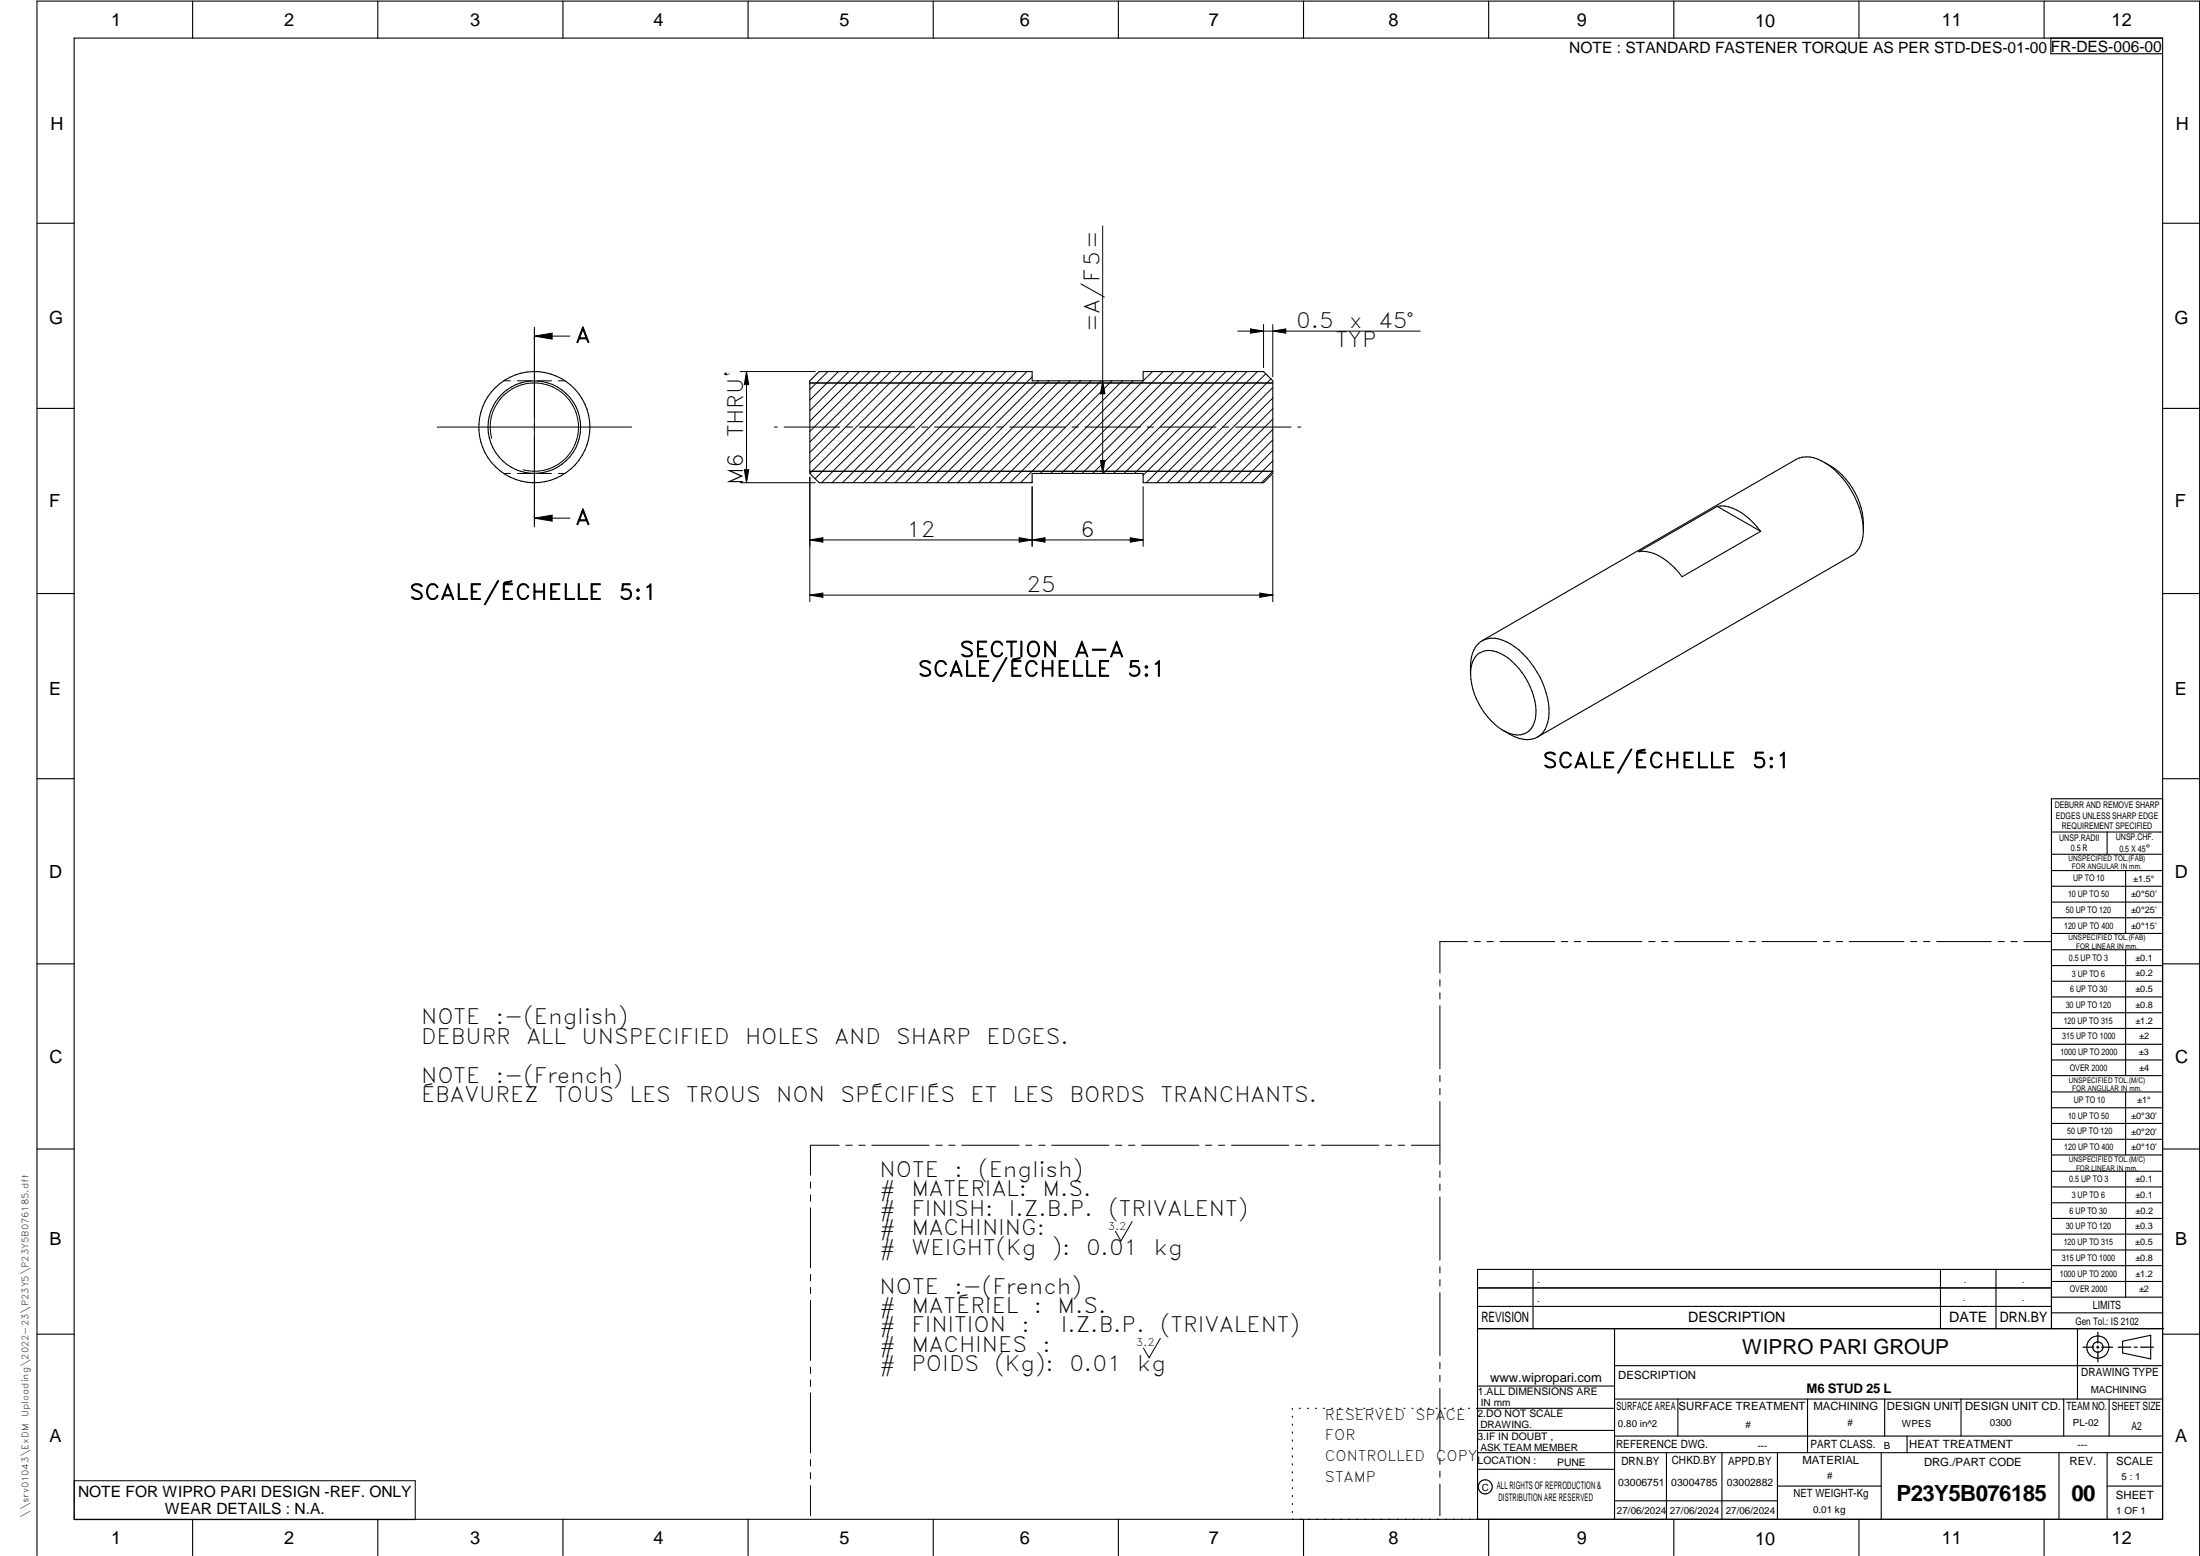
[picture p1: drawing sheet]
<svg xmlns="http://www.w3.org/2000/svg" width="594mm" height="420mm" viewBox="0 0 594 420" stroke-linecap="round" stroke-linejoin="round" font-family="sans-serif">
<g fill="none" stroke="#000" stroke-width=".3">
<path d="M20 10.3h564v400h-564zM52 .3v10M102 .3v10M152 .3v10M202 .3v10M252 .3v10M302 .3v10M352 .3v10M402 .3v10M452 .3v10M502 .3v10M552 .3v10"/>
<path d="M553.8 10.3v4.2h30.2M10 60.3h10M584 60.3h10M10 110.3h10M218.7 102.8l2.5-2.5h57.5v2.5h30v-2.5h32.5l2.5 2.5v25l-2.5 2.5h-32.5v-2.5h-30v2.5h-57.5l-2.5-2.5zM584 110.3h10M463.7 136.7l11.7 6.8M463.7 136.7l-21.2 12.3a10.6 10.6 0 0 1 8.6 3.4l3.1 3.3 21.2-12.2M463.7 136.7a10.7 10.7 0 0 1 8.6 3.4l3.1 3.4M492.5 124.8a19.2 19.2 0 0 1 9.9 22.4 5.9 5.9 0 0 1-2.4 2.8l-84.8 49M503.2 142.5a23.6 23.6 0 0 0-11.2-18 7.3 7.3 0 0 0-7-.5l-84.8 49M10 160.3h10"/>
<path d="M399 176.7a6 6 0 0 1 7.2 .3 19.3 19.3 0 0 1 8.5 16 5.1 5.1 0 0 1-5 5.5 11.9 11.9 0 0 1-8-4.9 17.8 17.8 0 0 1-4.4-13.6 5.8 5.8 0 0 1 1.7-3.3zM584 160.3h10M397.1 181.9a10.4 10.4 0 0 1 2.1-8.1 6.4 6.4 0 0 1 7.6-.5 23.1 23.1 0 0 1 11.5 19.4 7.4 7.4 0 0 1-3.1 6.3M405.9 197.3a13.6 13.6 0 0 0 6.4 2.4l2-.3 .9-.4M10 210.3h10M584 215.7h-30v143.1M584 210.3h10M554 224.7h30M554 230.7h30M554 235.1h30M554 239.3h30M569 224.7v6"/>
<path d="M574 235.1v17M554 243.6h30M554 247.8h30M554 252.1h30M554 256.5h30M574 256.5v33.9M10 260.3h10M554 260.7h30M554 265h30M554 269.2h30M554 273.5h30M554 277.7h30"/>
<path d="M584 260.3h10M554 282h30M554 286.2h30M554 290.4h30M554 294.9h30M554 299.1h30M574 294.9v17M10 310.3h10M554 303.4h30M554 307.6h30M554 311.9h30M554 316.3h30"/>
<path d="M574 316.3v34M584 310.3h10M554 320.5h30M554 324.8h30M554 329h30M554 333.2h30M554 337.5h30M399 358.8h185.2M399 352.8h155M399 347.8h155M414 342.8v16M436 358.8v51.5"/>
<path d="M524 342.8v16M539 342.8v16M554 341.8h30M554 346h30M554 350.3h30M554 354.5h30M554 342.8h-155v67.5M561 358.8v19M10 360.3h10M399 374.3h37M436 377.8h148M453.1 377.8v10"/>
<path d="M488.1 377.8v14.5M508.9 377.8v10M529.5 377.8v10M557.3 377.8v10M569.5 377.8v10M573.2 362.2l7.6-1.6v6.3l-7.6-1.6zM584 368.8h-148M584 360.3h10M349 380.3v.3M349 382.4v.3M349 384.6v.3M349 386.7v.3"/>
<path d="M349 388.8v.3M349 391v.3M349 393.1v.3M349 395.3v.3M349 397.4v.3M349 399.5v.3M350.9 380.3h.2M353.1 380.3h.2M355.2 380.3h.3M357.4 380.3h.3M359.6 380.3h.3M361.7 380.3h.3"/>
<path d="M363.9 380.3h.3M366.1 380.3h.3M368.3 380.3h.2M370.4 380.3h.3M372.6 380.3h.3M374.8 380.3h.3M376.9 380.3h.4M379.1 380.3h.3M381.3 380.3h.3M383.4 380.3h.4M385.6 380.3h.3M387.8 380.3h.3"/>
<path d="M390 380.3h.3M392.2 380.3h.3M394.3 380.3h.3M396.5 380.3h.3M398.7 380.3h37.3M399 396.7h37M399 392.3h185M399 386.2h37M436 387.8h148M450 392.3v18M465 392.3v18M480 392.3v18"/>
<path d="M508 392.3v18M515 387.8v4.5M556 392.3v18M569 392.3v18M52 410.3v9.7M102 410.3v9.7M152 410.3v9.7M202 410.3v9.7M252 410.3v9.7M302 410.3v9.7M349 401.7v.3M349 403.8v.4"/>
<path d="M349 406v.3M349 408.1v.3M352 410.3v9.7M402 410.3v9.7M436 405.3h44M452 410.3v9.7M480 401.3h28M502 410.3v9.7M552 410.3v9.7M569 401.3h15M10 420v-419.7h584v419.7"/>
<circle cx="144.3" cy="115.3" r="15"/>
<circle cx="144.3" cy="115.3" r="12.5"/>
<circle cx="566.5" cy="363.7" r="1.39"/>
<circle cx="566.5" cy="363.8" r="3"/>
<circle cx="401.1" cy="401.5" r="1.9"/>
</g>
<g fill="none" stroke="#000" stroke-width=".27">
<path d="M297.8 61v66.8M144.3 88.3v54M144.3 90.8h9.6M144.3 90.8l4.8-.8v1.6zM334.2 89.4h49.3M337.7 88.8l3.5 .6-3.5 .6zM341.2 87.6v11.7M343.7 87.6v14.2M343.7 89.4l3.5-.6v1.2zM118.1 115.3h52.5M132.8 118.4a11.9 11.9 0 0 1 10.5-15 11.9 11.9 0 0 1 12.9 13 11.9 11.9 0 0 1-15 10.5M136 102.8h1.8"/>
<path d="M139.7 102.8h3.7M145.2 102.8h3.7M150.8 102.8h1.8M199.8 100.3h20.4M201.6 100.3l.6 3.5h-1.2zM201.6 100.3v30M209.1 115.3h.8M211.7 115.3h15M218.7 103.4h125M223.6 100.3l-4.9 4.9M226.4 100.3l-7.7 7.7M228.6 115.3h1.6"/>
<path d="M229.2 100.3l-10.5 10.6M232 115.3h15.1M232.1 100.3l-13.4 13.4M234.9 100.3l-16.2 16.2M237.7 100.3l-19 19M240.5 100.3l-21.8 21.9M243.4 100.3l-24.7 24.7M246.2 100.3l-27.5 27.5M248.9 115.3h1.7M249 100.3l-28.9 28.9M251.8 100.3l-29.9 30M252.3 115.3h15.1"/>
<path d="M254.7 100.3l-30 30M257.5 100.3l-30 30M260.3 100.3l-30 30M263.2 100.3l-30 30M266 100.3l-30 30M268.8 100.3l-30 30M269.1 115.3h1.8M271.6 100.3l-29.9 30M272.7 115.3h15M274.5 100.3l-30 30M277.3 100.3l-30 30M278.7 101.8l-28.6 28.5"/>
<path d="M280.5 102.8l-27.5 27.5M283.3 102.8l-27.5 27.5M286.1 102.8l-27.5 27.5M289 102.8l-27.6 27.5M289.5 115.3h1.7M291.8 102.8l-27.5 27.5M293 115.3h15M294.6 102.8l-27.5 27.5M297.4 102.8l-27.4 27.5M297.8 102.8l.6 3.5h-1.2zM300.3 102.8l-27.6 27.5M303.1 102.8l-27.5 27.5"/>
<path d="M305.9 102.8l-25 25M309.8 115.3h1.7M311.2 100.3l-27.4 27.5M313.3 115.3h15M314.1 100.3l-27.5 27.5M316.9 100.3l-27.5 27.5M319.7 100.3l-27.5 27.5M322.6 100.3l-27.5 27.5M325.4 100.3l-27.5 27.5M328.2 100.3l-27.5 27.5M330.1 115.3h1.7M331 100.3l-27.4 27.5"/>
<path d="M333.6 115.3h15M333.9 100.3l-27.5 27.5M336.7 100.3l-28 28.1M339.5 100.3l-30 30M341.8 100.9l-29.4 29.4M343.2 102.3l-28 28M343.7 118.8l-11.6 11.5M343.7 116l-14.4 14.3M343.7 113.2l-17.2 17.1M343.7 110.3l-20 20M343.7 107.5l-22.9 22.8M343.7 104.6l-25.7 25.7"/>
<path d="M350.4 115.3h.9M136 127.8h1.8M139.7 127.8h3.7M144.3 139.9l4.8-.8v1.6zM144.3 139.9h9.6M145.2 127.8h3.7M150.8 127.8h1.8M199.8 130.3h20.4M201 126.8h1.2l-.6 3.5zM218.7 127.3h125M218.7 128.9v33.6M278.7 130l-.3 .3"/>
<path d="M278.7 131.4v16.1M297.2 124.3h1.2l-.6 3.5zM308.7 131.4v16.1M343.7 127.3l-3.1 3M343.7 124.5l-5.9 5.8M343.7 121.6l-8.7 8.7M343.7 128.3v34.2M218.7 145.8l3.5-.6v1.2zM218.7 145.8h90M275.2 145.2l7 1.2v-1.2l-7 1.2zM305.2 145.2l3.5 .6-3.5 .6zM218.7 160.7h125"/>
<path d="M218.7 160.7l3.5-.6v1.2zM340.2 160.1l3.5 .6-3.5 .6zM396.2 254.3h-7.4v8.5M398.1 254.3h1.6M401.5 254.3h1.8M405 254.3h14.8M421.6 254.3h1.7M425.1 254.3h1.7M428.6 254.3h14.8M445.2 254.3h1.7M448.7 254.3h1.7M452.2 254.3h14.8"/>
<path d="M468.8 254.3h1.7M472.3 254.3h1.7M475.8 254.3h14.8M492.4 254.3h1.7M495.8 254.3h1.8M499.4 254.3h14.7M516 254.3h1.6M519.4 254.3h1.8M522.9 254.3h14.8M539.5 254.3h1.7M543 254.3h1.7M546.5 254.3h7.4"/>
<path d="M388.8 264.5v1.8M388.8 268.1v1.6M388.8 271.6v17M388.8 290.4v1.7M388.8 293.9v1.7M388.8 297.4v17M218.9 319.2v1.6M226.6 309.2h-7.7v8.1M228.4 309.2h1.7M231.9 309.2h1.7M235.4 309.2h15.5M252.7 309.2h1.7"/>
<path d="M256.2 309.2h1.7M259.7 309.2h15.5M277 309.2h1.7M280.5 309.2h1.7M284 309.2h15.5M301.2 309.2h1.8M304.8 309.2h1.7M308.3 309.2h15.5M325.5 309.2h1.7M329.1 309.2h1.6M332.6 309.2h15.4M349.8 309.2h1.7"/>
<path d="M353.3 309.2h1.7M356.8 309.2h15.5M374.1 309.2h1.7M377.6 309.2h1.7M381.1 309.2h7.7M388.8 316.2v1.7M388.8 319.7v1.7M218.9 322.6v1.8M218.9 326.1v16.2M305.7 329.9l-3 5.2-1.5-2.6M388.8 323.2v17.1M218.9 344.1v1.8"/>
<path d="M218.9 347.6v1.7M218.9 351.2v16.1M388.8 342.1v1.6M388.8 345.6v1.7M388.8 349v17.1M218.9 369.1v1.7M218.9 372.6v1.8M218.9 376.1v16.2M313.3 361.4l-3 5.2-1.5-2.6M388.8 367.9v1.7M388.8 371.4v1.7M388.8 374.9v17"/>
<path d="M20.1 399.8h92v10.5h-92zM218.9 394.1v1.8M218.9 397.6v1.7M388.8 393.7v1.7M388.8 397.2v1.7M218.9 401.2v8.1M388.8 400.7v8.6"/>
</g>
<path d="M566.5 359.7v3M562.5 363.8h2.9M566.1 363.8h.7M566.5 363.4v.7M566.5 364.9v2.8M567.6 363.8h2.9M572 363.8h3.4M576.3 363.8h.8M578 363.8h3.5" fill="none" stroke="#000" stroke-width=".34"/>
<g fill="#000">
<path d="M144.3 90.8l4.8-.8v1.6zM337.7 88.8l3.5 .6-3.5 .6zM343.7 89.4l3.5-.6v1.2zM201.6 100.3l.6 3.5h-1.2zM297.8 102.8l.6 3.5h-1.2zM144.3 139.9l4.8-.8v1.6zM201 126.8h1.2l-.6 3.5zM297.2 124.3h1.2l-.6 3.5zM218.7 145.8l3.5-.6v1.2zM275.2 145.2l3.5 .6-3.5 .6zM278.7 145.8l3.5-.6v1.2zM305.2 145.2l3.5 .6-3.5 .6z"/>
<path d="M218.7 160.7l3.5-.6v1.2zM340.2 160.1l3.5 .6-3.5 .6z"/>
</g>
<g font-size="6">
<text x="512.1" y="405.2">P23Y5B076185</text>
<text x="559.4" y="405.2">00</text>
</g>
<g font-size="5.7">
<text x="296.9" y="89.7" transform="rotate(-90 296.9 89.7)">=A/F5=</text>
<text x="350" y="88.5">0.5</text>
<text x="364.4" y="88.5">x</text>
<text x="372.1" y="88.5">45°</text>
<text x="155.4" y="92.5">A</text>
<text x="360.6" y="93.8">TYP</text>
<text x="200.7" y="118.1" transform="rotate(-90 200.7 118.1)">THRU`</text>
<text x="200.7" y="131" transform="rotate(-90 200.7 131)">M6</text>
<text x="155.4" y="141.6">A</text>
<text x="244.8" y="144.9">12</text>
<text x="291.7" y="144.9">6</text>
<text x="110.6" y="161.9">SCALE/ÉCHELLE</text>
<text x="167.1" y="161.9">5:1</text>
<text x="277.2" y="159.9">25</text>
<text x="259.1" y="177.4">SECTION</text>
<text x="290.1" y="177.4">A-A</text>
<text x="247.9" y="182.6">SCALE/ÉCHELLE</text>
<text x="304.4" y="182.6">5:1</text>
<text x="416.6" y="207.3">SCALE/ÉCHELLE</text>
<text x="473.1" y="207.3">5:1</text>
<text x="113.7" y="276.6">NOTE</text>
<text x="113.7" y="281.9">DEBURR</text>
<text x="133.9" y="276.6">:-(English)</text>
<text x="142.1" y="281.9">ALL</text>
<text x="157" y="281.9">UNSPECIFIED</text>
<text x="201.2" y="281.9">HOLES</text>
<text x="225.3" y="281.9">AND</text>
<text x="242" y="281.9">SHARP</text>
<text x="266.4" y="281.9">EDGES.</text>
<text x="113.7" y="292.4">NOTE</text>
<text x="133.9" y="292.4">:-(French)</text>
<text x="113.7" y="297.6">ÉBAVUREZ</text>
<text x="149.7" y="297.6">TOUS</text>
<text x="170" y="297.6">LES</text>
<text x="185.3" y="297.6">TROUS</text>
<text x="209.6" y="297.6">NON</text>
<text x="227" y="297.6">SPÉCIFIÉS</text>
<text x="262.1" y="297.6">ET</text>
<text x="273.4" y="297.6">LES</text>
<text x="288.8" y="297.6">BORDS</text>
<text x="313.4" y="297.6">TRANCHANTS.</text>
<text x="237.5" y="317.8">NOTE</text>
<text x="257.7" y="317.8">:</text>
<text x="264.1" y="317.8">(English)</text>
<text x="237.5" y="323">#</text>
<text x="246.1" y="323">MATERIAL:</text>
<text x="281.5" y="323">M.S.</text>
<text x="237.5" y="328.3">#</text>
<text x="246.1" y="328.3">FINISH:</text>
<text x="272.4" y="328.3">I.Z.B.P.</text>
<text x="299.3" y="328.3">(TRIVALENT)</text>
<text x="237.5" y="333.5">#</text>
<text x="246.1" y="333.5">MACHINING:</text>
<text x="237.5" y="338.8">#</text>
<text x="246.1" y="338.8">WEIGHT(Kg</text>
<text x="284" y="338.8">):</text>
<text x="293.3" y="338.8">0.01</text>
<text x="311.6" y="338.8">kg</text>
<text x="237.5" y="349.3">NOTE</text>
<text x="257.7" y="349.3">:-(French)</text>
<text x="237.5" y="354.5">#</text>
<text x="237.5" y="359.8">#</text>
<text x="246.1" y="359.8">FINITION</text>
<text x="246.1" y="354.5">MATÉRIEL</text>
<text x="275.8" y="359.8">:</text>
<text x="279.2" y="354.5">:</text>
<text x="285.6" y="354.5">M.S.</text>
<text x="286.4" y="359.8">I.Z.B.P.</text>
<text x="313.3" y="359.8">(TRIVALENT)</text>
<text x="237.5" y="365">#</text>
<text x="246.1" y="365">MACHINES</text>
<text x="281.5" y="365">:</text>
<text x="237.5" y="370.3">#</text>
<text x="246.1" y="370.3">POIDS</text>
<text x="268.5" y="370.3">(Kg):</text>
<text x="288.8" y="370.3">0.01</text>
<text x="307.1" y="370.3">kg</text>
</g>
<text font-size="5.6" x="470.5" y="365.5">WIPRO PARI GROUP</text>
<g font-size="4.9">
<text x="30" y="6.9">1</text>
<text x="76.7" y="6.9">2</text>
<text x="127" y="6.9">3</text>
<text x="176.5" y="6.9">4</text>
<text x="226.7" y="6.9">5</text>
<text x="275.4" y="6.9">6</text>
<text x="326.4" y="6.9">7</text>
<text x="375" y="6.9">8</text>
<text x="425.8" y="6.9">9</text>
<text x="473.9" y="7.3">10</text>
<text x="524.3" y="6.9">11</text>
<text x="570.2" y="6.9">12</text>
<text x="13.6" y="35.1">H</text>
<text x="587.6" y="35.1">H</text>
<text x="13.2" y="87.5">G</text>
<text x="587.2" y="87.5">G</text>
<text x="13.2" y="137">F</text>
<text x="587.2" y="137">F</text>
<text x="13.2" y="187.6">E</text>
<text x="587.2" y="187.6">E</text>
<text x="13.2" y="237">D</text>
<text x="587.2" y="237">D</text>
<text x="13.4" y="287.1">C</text>
<text x="587.4" y="287.1">C</text>
<text x="13.4" y="336.2">B</text>
<text x="587.4" y="336.2">B</text>
<text x="13.4" y="389.3">A</text>
<text x="587.4" y="389.3">A</text>
<text x="30" y="416.9">1</text>
<text x="76.7" y="416.9">2</text>
<text x="127" y="416.9">3</text>
<text x="176.5" y="416.9">4</text>
<text x="226.7" y="416.9">5</text>
<text x="275.4" y="416.9">6</text>
<text x="326.4" y="416.9">7</text>
<text x="375" y="416.9">8</text>
<text x="425.8" y="416.9">9</text>
<text x="473.9" y="417.3">10</text>
<text x="524.3" y="416.9">11</text>
<text x="570.2" y="416.9">12</text>
</g>
<g font-size="4.2">
<text x="423.7" y="14.3">NOTE : STANDARD FASTENER TORQUE AS PER STD-DES-01-00</text>
<text x="553.8" y="14">FR-DES-006-00</text>
<text x="21.1" y="404.3">NOTE FOR WIPRO PARI DESIGN -REF. ONLY</text>
<text x="44.5" y="408.8">WEAR DETAILS : N.A.</text>
</g>
<g font-size="3.9">
<text x="400" y="357.1">REVISION</text>
<text x="455.9" y="357.1">DESCRIPTION</text>
<text x="526.4" y="357.1">DATE</text>
<text x="540" y="357.1">DRN.BY</text>
<text x="357.8" y="383.3">RESERVED</text>
<text x="382.3" y="383.3">SPACE</text>
<text x="357.8" y="388.9">FOR</text>
<text x="357.8" y="394.5">CONTROLLED</text>
<text x="387.8" y="394.5">COPY</text>
<text x="357.8" y="400">STAMP</text>
</g>
<text font-size="3.6" x="487.8" y="376.1">M6 STUD 25 L</text>
<text font-size="3.5" x="402.4" y="373.3">www.wipropari.com</text>
<g font-size="3.1">
<text x="565.1" y="353.5">LIMITS</text>
<text x="562" y="371.7">DRAWING TYPE</text>
<text x="437" y="372.3">DESCRIPTION</text>
<text x="436.5" y="380.8">SURFACE AREA</text>
<text x="453.3" y="380.8">SURFACE TREATMENT</text>
<text x="489.7" y="380.8">MACHINING</text>
<text x="509.5" y="380.8">DESIGN UNIT</text>
<text x="530.6" y="380.8">DESIGN UNIT CD.</text>
<text x="558" y="380.6">TEAM NO.</text>
<text x="570.3" y="380.7">SHEET SIZE</text>
<text x="575.6" y="386.1">A2</text>
<text x="436.4" y="391.1">REFERENCE DWG.</text>
<text x="437.8" y="395.5">DRN.BY</text>
<text x="451.4" y="395.4">CHKD.BY</text>
<text x="466.6" y="395.5">APPD.BY</text>
<text x="486.7" y="395.4">MATERIAL</text>
<text x="488.9" y="390.9">PART CLASS.</text>
<text x="515.6" y="390.9">HEAT TREATMENT</text>
<text x="519.6" y="395.9">DRG./PART CODE</text>
<text x="558.9" y="395.5">REV.</text>
<text x="571.4" y="395.6">SCALE</text>
<text x="484.3" y="404.2">NET WEIGHT-Kg</text>
<text x="571.4" y="404.7">SHEET</text>
</g>
<text font-size="3" x="579.5" y="230.1">°</text>
<g font-size="2.8">
<text x="299.1" y="332.1">3.2</text>
<text x="560.4" y="357.7">Gen Tol.: IS 2102</text>
<text x="306.7" y="363.6">3.2</text>
<text x="399.1" y="376.6">1.ALL DIMENSIONS ARE</text>
<text x="399" y="382.7">2.DO NOT SCALE</text>
<text x="399" y="388.7">3.IF IN DOUBT ,</text>
<text x="399" y="395.4">LOCATION :</text>
<text x="420.5" y="396">PUNE</text>
<text x="404.2" y="402">ALL RIGHTS OF REPRODUCTION &amp;</text>
<text x="437" y="401.2">03006751</text>
<text x="451.3" y="401.2">03004785</text>
<text x="466.3" y="401.2">03002882</text>
<text x="404.7" y="405.4">DISTRIBUTION ARE RESERVED</text>
</g>
<g font-size="2.7">
<text x="564.6" y="376.2">MACHINING</text>
<text x="399.9" y="379.7">IN mm</text>
<text x="399.7" y="385.7">DRAWING.</text>
<text x="436.9" y="385.4">0.80 in^2</text>
<text x="471.4" y="385.5">#</text>
<text x="498.9" y="385">#</text>
<text x="513.6" y="385.3">WPES</text>
<text x="537.3" y="385.1">0300</text>
<text x="559.7" y="385.1">PL-02</text>
<text x="399.7" y="391.8">ASK TEAM MEMBER</text>
<text x="474.6" y="391.2">---</text>
<text x="508.7" y="391.2">B</text>
<text x="561" y="391.1">---</text>
<text x="493.4" y="399.5">#</text>
<text x="572.8" y="399.7">5 : 1</text>
<text x="400.1" y="402.5">C</text>
<text x="436.6" y="408.7">27/06/2024</text>
<text x="450.9" y="408.8">27/06/2024</text>
<text x="466" y="408.9">27/06/2024</text>
<text x="489.6" y="408.5">0.01 kg</text>
<text x="571.4" y="408.7">1 OF 1</text>
</g>
<g font-size="2.5">
<text x="554.9" y="218.3">DEBURR AND REMOVE SHARP</text>
<text x="555.2" y="221">EDGES UNLESS SHARP EDGE</text>
<text x="556.1" y="227.1">UNSP.RADII</text>
<text x="556.8" y="223.8">REQUIREMENT SPECIFIED</text>
<text x="571.4" y="226.9">UNSP.CHF.</text>
<text x="559.2" y="229.9">0.5 R</text>
<text x="572.3" y="230.1">0.5 X 45</text>
<text x="559.8" y="238">UP TO 10</text>
<text x="576.1" y="238.1">±1.5°</text>
<text x="558.5" y="242.2">10 UP TO 50</text>
<text x="575.5" y="242.3">±0°50'</text>
<text x="557.4" y="250.7">120 UP TO 400</text>
<text x="557.9" y="246.5">50 UP TO 120</text>
<text x="575.5" y="250.7">±0°15'</text>
<text x="575.5" y="246.5">±0°25'</text>
<text x="558.7" y="259.4">0.5 UP TO 3</text>
<text x="559.5" y="263.7">3 UP TO 6</text>
<text x="576.6" y="263.6">±0.2</text>
<text x="576.6" y="259.4">±0.1</text>
<text x="559" y="267.9">6 UP TO 30</text>
<text x="576.6" y="267.9">±0.5</text>
<text x="557.8" y="272.2">30 UP TO 120</text>
<text x="576.6" y="272.2">±0.8</text>
<text x="556.9" y="280.7">315 UP TO 1000</text>
<text x="557.3" y="276.4">120 UP TO 315</text>
<text x="576.6" y="276.4">±1.2</text>
<text x="577.7" y="280.7">±2</text>
<text x="556.4" y="284.9">1000 UP TO 2000</text>
<text x="577.6" y="284.9">±3</text>
<text x="558.9" y="289.2">OVER 2000</text>
<text x="577.7" y="289.3">±4</text>
<text x="560" y="297.9">UP TO 10</text>
<text x="577.1" y="297.9">±1°</text>
<text x="558.5" y="302.1">10 UP TO 50</text>
<text x="575.5" y="302.1">±0°30'</text>
<text x="557.4" y="310.6">120 UP TO 400</text>
<text x="558.2" y="306.3">50 UP TO 120</text>
<text x="575.5" y="310.6">±0°10'</text>
<text x="575.5" y="306.4">±0°20'</text>
<text x="558.8" y="319.2">0.5 UP TO 3</text>
<text x="559.4" y="323.4">3 UP TO 6</text>
<text x="576.6" y="319.2">±0.1</text>
<text x="576.6" y="323.5">±0.1</text>
<text x="558.9" y="327.7">6 UP TO 30</text>
<text x="576.7" y="327.7">±0.2</text>
<text x="557.8" y="332">30 UP TO 120</text>
<text x="576.6" y="332">±0.3</text>
<text x="556.8" y="340.5">315 UP TO 1000</text>
<text x="557.3" y="336.3">120 UP TO 315</text>
<text x="576.6" y="336.3">±0.5</text>
<text x="576.6" y="340.5">±0.8</text>
<text x="415.2" y="346.4">.</text>
<text x="530.3" y="346.5">.</text>
<text x="545.9" y="346.4">.</text>
<text x="556.2" y="344.7">1000 UP TO 2000</text>
<text x="576.6" y="344.7">±1.2</text>
<text x="415.2" y="351.5">.</text>
<text x="530" y="351.3">.</text>
<text x="545.9" y="351.4">.</text>
<text x="558.9" y="349">OVER 2000</text>
<text x="577.6" y="349">±2</text>
</g>
<g font-size="2.4">
<text x="7.7" y="382.7" transform="rotate(-90 7.7 382.7)">Uploading\2022-23\P23Y5\P23Y5B076185.dft</text>
<text x="7.7" y="409.8" transform="rotate(-90 7.7 409.8)">\\srv01043\ExDM</text>
</g>
<g font-size="2.1">
<text x="558.5" y="232.4">UNSPECIFIED TOL.(FAB)</text>
<text x="559.5" y="234.7">FOR ANGULAR IN mm.</text>
<text x="558.6" y="253.9">UNSPECIFIED TOL.(FAB)</text>
<text x="560.7" y="256.3">FOR LINEAR IN mm.</text>
<text x="558.7" y="292.3">UNSPECIFIED TOL.(M/C)</text>
<text x="559.6" y="294.7">FOR ANGULAR IN mm.</text>
<text x="558.7" y="313.7">UNSPECIFIED TOL.(M/C)</text>
<text x="560.6" y="316.1">FOR LINEAR IN mm.</text>
</g>
</svg>
